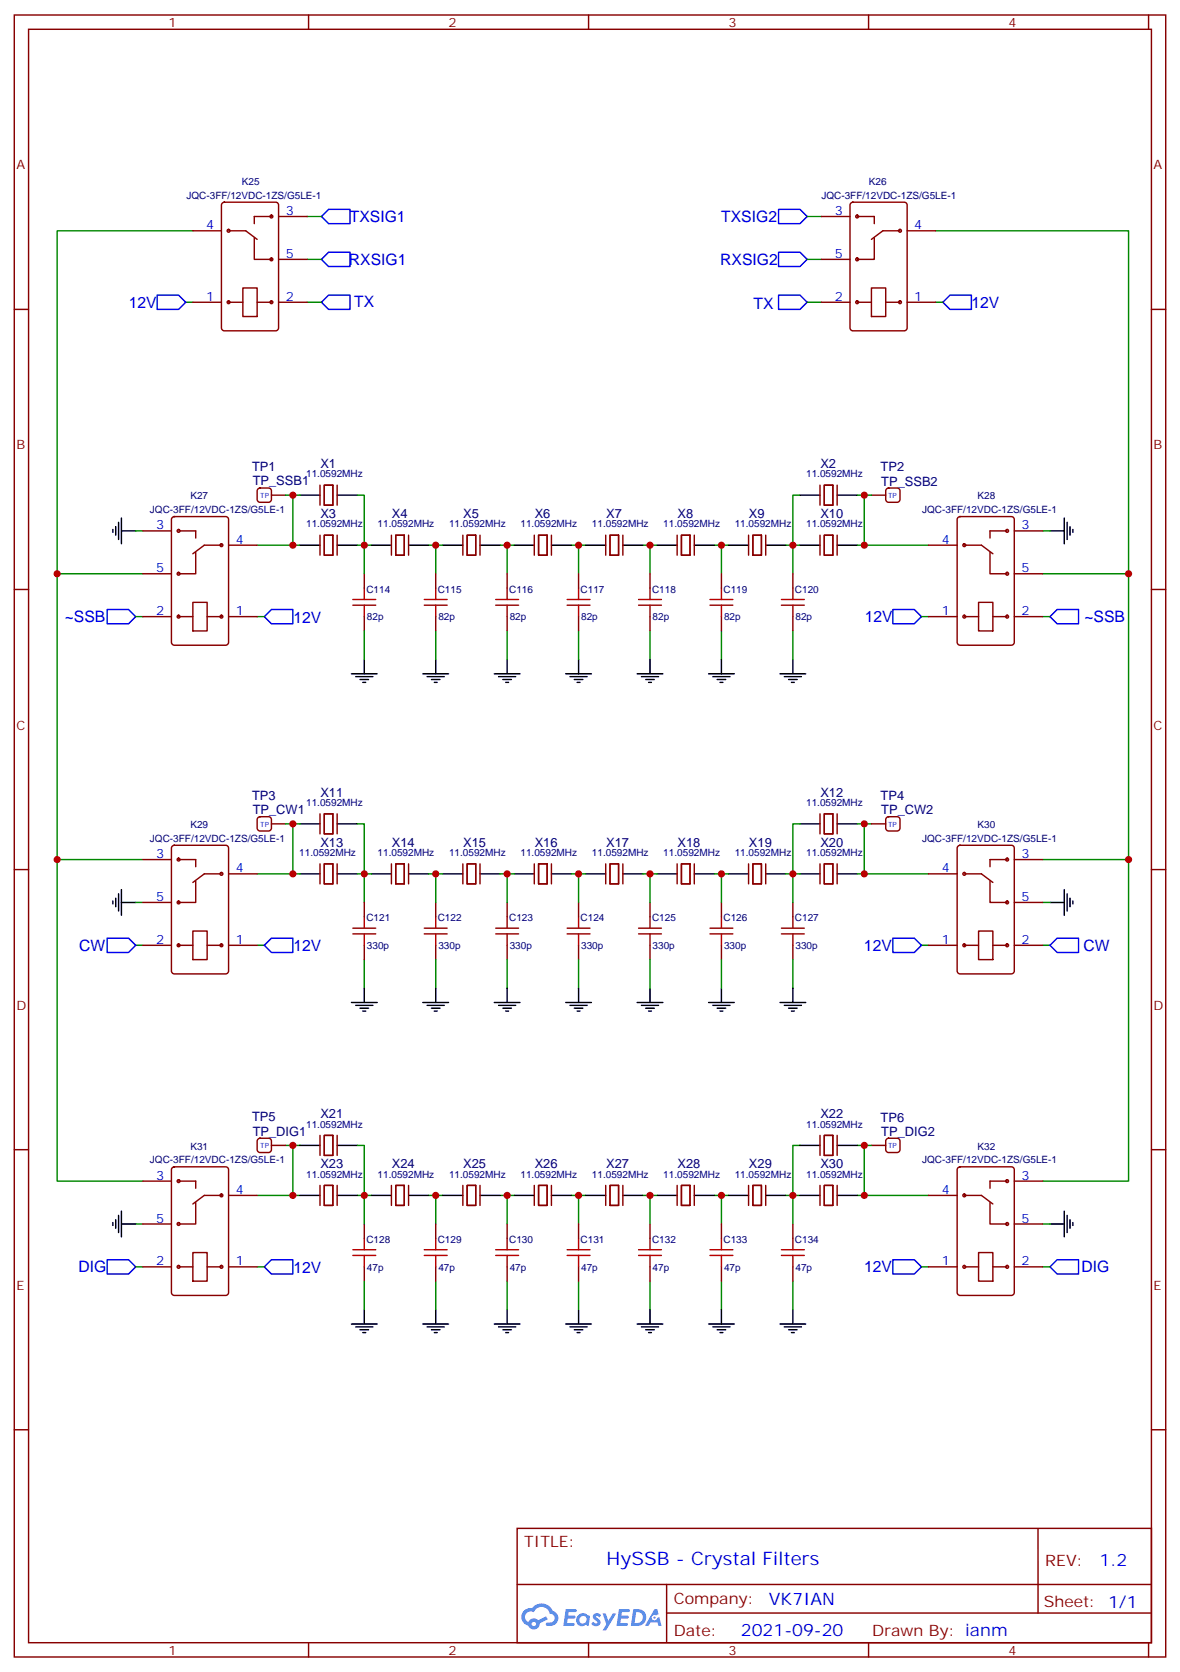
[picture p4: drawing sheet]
<svg xmlns="http://www.w3.org/2000/svg" width="291mm" height="413mm" viewBox="0 0 291 413" stroke-linecap="round" stroke-linejoin="round" font-family="sans-serif">
<g fill="none" stroke="#870000" stroke-width=".35">
<path d="M3.5 3.7h284.4v405.3h-284.4zM7.1 7.2h277.2v398.3h-277.2zM76.2 3.7v3.5M145.3 3.7v3.5M214.5 3.7v3.5M283.6 3.7v3.5M3.5 76.4h3.6M284.3 76.4h3.6M3.5 145.5h3.6M284.3 145.5h3.6M3.5 214.7h3.6M284.3 214.7h3.6"/>
<path d="M3.5 283.8h3.6M284.3 283.8h3.6M3.5 353h3.6M284.3 353h3.6M127.7 377.3h156.6v28.2h-156.6zM256.3 377.3v20.9M127.7 391.1h156.5M164.6 398.2h119.6M164.6 391.1v14.2M76.2 405.5v3.5M145.3 405.5v3.5M214.5 405.5v3.5"/>
<path d="M283.6 405.5v3.5"/>
</g>
<g fill="#5487ff">
<path d="M146.7 398.5a1.22 1.22 0 0 1 1.7 .2l-.4 .6a.47 .47 0 0 0-.3-.4 .47 .47 0 0 0-.5 .2v.1a1.3 1.3 0 0 1 1 1.7 1.39 1.39 0 0 1-2.2 0l.5-.6 .7 .5a.29 .29 0 0 0 .3-.3 .29 .29 0 0 0-.2-.3 1.04 1.04 0 0 1-.6-1.7z"/>
<path d="M139.7 397.2h2.4a.37 .37 0 0 1 .3 .4 .37 .37 0 0 1-.3 .4h-1.7l-.1 .8h1.5l.3 .4-.3 .4h-1.6l-.2 1.1h1.5a.36 .36 0 0 1 .4 .3 .36 .36 0 0 1-.3 .4h-2.5z"/>
<path d="M152.8 397.2h2.4a.37 .37 0 0 1 .4 .4 .37 .37 0 0 1-.4 .4h-1.6l-.2 .8h1.6l.3 .4-.4 .4h-1.6l-.1 1.1h1.5a.36 .36 0 0 1 .4 .3 .36 .36 0 0 1-.4 .4h-2.4z"/>
<path d="M161.6 397.2h.7l.3 1.3-.6 .3a.69 .69 0 0 0-1 .3 .69 .69 0 0 0 .4 .9 .69 .69 0 0 0 .9-.6l.5-.2 .6 2.2h-.8l-.2-.9h-1.8l-.5 .9h-.8z"/>
<path d="M148.8 398.3h.8l.6 1.8 1.1-1.8h.9l-2.6 4.2h-.8l.9-1.5z"/>
<path d="M156.4 397.2l-.6 4.2h1.3a2.11 2.11 0 0 0 2.5-2.1 2.11 2.11 0 0 0-2.5-2.1zM157.1 398a1.39 1.39 0 0 1 1.7 1.4 1.39 1.39 0 0 1-1.8 1.3h-.3z"/>
<path d="M142.7 398.8a1.47 1.47 0 0 0-.1 2.1 1.47 1.47 0 0 0 2.1 .1l.7 .4 .3-2.3-.2-.3h-.4a1.49 1.49 0 0 0-2.4 0zM143.4 399.2a.92 .92 0 0 1 1.5 .5 .92 .92 0 0 1-1.3 1.1 .9 .9 0 0 1-.2-1.6z"/>
<path d="M129.4 397.6a2.18 2.18 0 0 0 1.1 3.7 1.44 1.44 0 0 0 1.6 .9 1.44 1.44 0 0 0 1.2-1.4l2-1.1-.5-.7-1.9 1a1.47 1.47 0 0 0-2.4 .4 1.39 1.39 0 0 1-.7-1.9 1.39 1.39 0 0 1 2-.5 2.12 2.12 0 0 1 2.2-1.3 2.12 2.12 0 0 1 1.9 1.7 1.07 1.07 0 0 1 1.1 1 1.07 1.07 0 0 1-1 1.1h-.7a.43 .43 0 0 0-.5 .4 .43 .43 0 0 0 .4 .5 1.98 1.98 0 0 0 2.5-1.2 1.98 1.98 0 0 0-1.2-2.6 2.98 2.98 0 0 0-5.1-.6l-1.1 .1zM131.3 400.9a.55 .55 0 0 1 1.1 0 .55 .55 0 0 1-1.1 0z"/>
<circle cx="161.6" cy="399.3" r=".26"/>
</g>
<g fill="none" stroke="#a10000" stroke-width=".35">
<path d="M87.1 149.4h5.7M87.1 148h5.7M90 145.2v2.8M90 149.4v2.8M104.8 149.4h5.6M104.8 148h5.6M107.6 145.2v2.8M107.6 149.4v2.8M122.4 149.4h5.7M122.4 148h5.7M125.2 145.2v2.8M125.2 149.4v2.8"/>
<path d="M140.1 149.4h5.6M140.1 148h5.6M142.9 145.2v2.8M142.9 149.4v2.8M157.7 149.4h5.6M157.7 148h5.6M160.5 145.2v2.8M160.5 149.4v2.8M175.3 149.4h5.7M175.3 148h5.7M178.2 145.2v2.8M178.2 149.4v2.8"/>
<path d="M193 149.4h5.6M193 148h5.6M195.8 145.2v2.8M195.8 149.4v2.8M87.1 230.5h5.7M87.1 229.1h5.7M90 226.3v2.8M90 230.5v2.9M104.8 230.5h5.6M104.8 229.1h5.6M107.6 226.3v2.8M107.6 230.5v2.9"/>
<path d="M122.4 230.5h5.7M122.4 229.1h5.7M125.2 226.3v2.8M125.2 230.5v2.9M140.1 230.5h5.6M140.1 229.1h5.6M142.9 226.3v2.8M142.9 230.5v2.9M157.7 230.5h5.6M157.7 229.1h5.6M160.5 226.3v2.8M160.5 230.5v2.9"/>
<path d="M175.3 230.5h5.7M175.3 229.1h5.7M178.2 226.3v2.8M178.2 230.5v2.9M193 230.5h5.6M193 229.1h5.6M195.8 226.3v2.8M195.8 230.5v2.9M87.1 309.9h5.7M87.1 308.5h5.7M90 305.7v2.8M90 309.9v2.8"/>
<path d="M104.8 309.9h5.6M104.8 308.5h5.6M107.6 305.7v2.8M107.6 309.9v2.8M122.4 309.9h5.7M122.4 308.5h5.7M125.2 305.7v2.8M125.2 309.9v2.8M140.1 309.9h5.6M140.1 308.5h5.6M142.9 305.7v2.8M142.9 309.9v2.8"/>
<path d="M157.7 309.9h5.6M157.7 308.5h5.6M160.5 305.7v2.8M160.5 309.9v2.8M175.3 309.9h5.7M175.3 308.5h5.7M178.2 305.7v2.8M178.2 309.9v2.8M193 309.9h5.6M193 308.5h5.6M195.8 305.7v2.8M195.8 309.9v2.8"/>
</g>
<g fill="none" stroke="#870000" stroke-width=".35">
<path d="M47.6 57h7.1M54.9 50.1l.5-.2h12.7a.71 .71 0 0 1 .7 .7v30.4a.76 .76 0 0 1-.7 .7h-12.7a.76 .76 0 0 1-.7-.7v-30.4zM56.4 57h4.3l2.8 2.1M62.8 58.7v5.3h4.2M67 53.4h-4.2v1.8M68.8 53.4h7M202.8 53.4h7.1M210.1 50.1l.5-.2h12.7a.71 .71 0 0 1 .7 .7v30.4a.76 .76 0 0 1-.7 .7h-12.7a.76 .76 0 0 1-.7-.7v-30.4zM211.7 53.4h4.2v1.8M215.9 58.7v5.3h-4.2M222.2 57h-4.2l-2.8 2.1M224 57h7.1"/>
<path d="M47.6 74.6h7.1M56.4 74.6h3.6M60 71.1h3.5v7h-3.5zM63.5 74.6h3.5M68.8 74.6h7M68.8 64h7M202.8 74.6h7.1M202.8 64h7.1M211.7 74.6h3.5M215.2 71.1h3.5v7h-3.5zM218.7 74.6h3.5M224 74.6h7.1"/>
<path d="M79 119.8v4.9M80.1 119.8h2.1v4.9h-2.1zM83.3 119.8v4.9M202.5 119.8v4.9M203.6 119.8h2.1v4.9h-2.1zM206.7 119.8v4.9M35.3 131.1h7M42.6 127.7l.4-.2h12.7a.71 .71 0 0 1 .7 .7v30.4a.76 .76 0 0 1-.7 .7h-12.7a.76 .76 0 0 1-.7-.7v-30.4zM44.1 131.1h4.2v1.7M48.3 136.3v5.3h-4.2M54.7 134.6h-4.3l-2.8 2.1M56.4 134.6h7.1"/>
<path d="M63.7 120.7l.5-.2h2.1a.71 .71 0 0 1 .7 .7v2.1a.76 .76 0 0 1-.7 .7h-2.1a.76 .76 0 0 1-.7-.7v-2.1zM67 122.2h3.6M79 132.1v5M80.1 132.1h2.1v5h-2.1zM83.3 132.1v5M96.7 132.1v5M97.7 132.1h2.1v5h-2.1zM100.9 132.1v5M114.3 132.1v5M115.4 132.1h2.1v5h-2.1zM118.5 132.1v5M131.9 132.1v5"/>
<path d="M133 132.1h2.1v5h-2.1zM136.2 132.1v5M149.6 132.1v5M150.6 132.1h2.2v5h-2.2zM153.8 132.1v5M167.2 132.1v5M168.3 132.1h2.1v5h-2.1zM171.4 132.1v5M184.9 132.1v5M185.9 132.1h2.1v5h-2.1zM189.1 132.1v5M202.5 132.1v5"/>
<path d="M203.6 132.1h2.1v5h-2.1zM206.7 132.1v5M215.2 122.2h3.5M219 120.7l.4-.2h2.1a.71 .71 0 0 1 .7 .7v2.1a.76 .76 0 0 1-.7 .7h-2.1a.76 .76 0 0 1-.7-.7v-2.1zM229.3 134.6h7.1M236.6 127.7l.5-.2h12.7a.71 .71 0 0 1 .7 .7v30.4a.76 .76 0 0 1-.7 .7h-12.7a.76 .76 0 0 1-.7-.7v-30.4zM238.1 134.6h4.3l2.8 2.1M244.5 136.3v5.3h4.2M248.7 131.1h-4.2v1.7M250.5 131.1h7M35.3 152.2h7M35.3 141.6h7"/>
<path d="M44.1 152.2h3.5M47.6 148.7h3.6v7.1h-3.6zM51.2 152.2h3.5M56.4 152.2h7.1M90 141.6v3.6M90 152.2v3.6M107.6 141.6v3.6M107.6 152.2v3.6M125.2 141.6v3.6M125.2 152.2v3.6M142.9 141.6v3.6M142.9 152.2v3.6"/>
<path d="M160.5 141.6v3.6M160.5 152.2v3.6M178.2 141.6v3.6M178.2 152.2v3.6M195.8 141.6v3.6M195.8 152.2v3.6M229.3 152.2h7.1M238.1 152.2h3.6M241.7 148.7h3.5v7.1h-3.5zM245.2 152.2h3.5M250.5 152.2h7M250.5 141.6h7"/>
<path d="M35.3 212.2h7M42.6 208.9l.4-.2h12.7a.71 .71 0 0 1 .7 .7v30.3a.76 .76 0 0 1-.7 .7h-12.7a.76 .76 0 0 1-.7-.7v-30.3zM44.1 212.2h4.2v1.8M48.3 217.5v5.3h-4.2M54.7 215.7h-4.3l-2.8 2.1M56.4 215.7h7.1M63.7 201.8l.5-.2h2.1a.71 .71 0 0 1 .7 .7v2.1a.76 .76 0 0 1-.7 .7h-2.1a.76 .76 0 0 1-.7-.7v-2.1zM67 203.4h3.6M79 200.9v4.9M79 213.3v4.9M80.1 213.3h2.1v4.9h-2.1zM80.1 200.9h2.1v4.9h-2.1z"/>
<path d="M83.3 200.9v4.9M83.3 213.3v4.9M96.7 213.3v4.9M97.7 213.3h2.1v4.9h-2.1zM100.9 213.3v4.9M114.3 213.3v4.9M115.4 213.3h2.1v4.9h-2.1zM118.5 213.3v4.9M131.9 213.3v4.9M133 213.3h2.1v4.9h-2.1zM136.2 213.3v4.9M149.6 213.3v4.9"/>
<path d="M150.6 213.3h2.2v4.9h-2.2zM153.8 213.3v4.9M167.2 213.3v4.9M168.3 213.3h2.1v4.9h-2.1zM171.4 213.3v4.9M184.9 213.3v4.9M185.9 213.3h2.1v4.9h-2.1zM189.1 213.3v4.9M202.5 200.9v4.9M202.5 213.3v4.9M203.6 200.9h2.1v4.9h-2.1zM203.6 213.3h2.1v4.9h-2.1z"/>
<path d="M206.7 200.9v4.9M206.7 213.3v4.9M215.2 203.4h3.5M219 201.8l.4-.2h2.1a.71 .71 0 0 1 .7 .7v2.1a.76 .76 0 0 1-.7 .7h-2.1a.76 .76 0 0 1-.7-.7v-2.1zM229.3 215.7h7.1M236.6 208.9l.5-.2h12.7a.71 .71 0 0 1 .7 .7v30.3a.76 .76 0 0 1-.7 .7h-12.7a.76 .76 0 0 1-.7-.7v-30.3zM238.1 215.7h4.3l2.8 2.1M244.5 217.5v5.3h4.2M248.7 212.2h-4.2v1.8M250.5 212.2h7M35.3 233.4h7M35.3 222.8h7"/>
<path d="M44.1 233.4h3.5M47.6 229.8h3.6v7.1h-3.6zM51.2 233.4h3.5M56.4 233.4h7.1M90 222.8v3.5M90 233.4v3.5M107.6 222.8v3.5M107.6 233.4v3.5M125.2 222.8v3.5M125.2 233.4v3.5M142.9 222.8v3.5M142.9 233.4v3.5"/>
<path d="M160.5 222.8v3.5M160.5 233.4v3.5M178.2 222.8v3.5M178.2 233.4v3.5M195.8 222.8v3.5M195.8 233.4v3.5M229.3 233.4h7.1M238.1 233.4h3.6M241.7 229.8h3.5v7.1h-3.5zM245.2 233.4h3.5M250.5 233.4h7M250.5 222.8h7"/>
<path d="M35.3 291.6h7M42.6 288.2l.4-.2h12.7a.71 .71 0 0 1 .7 .7v30.4a.76 .76 0 0 1-.7 .7h-12.7a.76 .76 0 0 1-.7-.7v-30.4zM44.1 291.6h4.2v1.7M48.3 296.9v5.3h-4.2M54.7 295.1h-4.3l-2.8 2.1M56.4 295.1h7.1M63.7 281.2l.5-.2h2.1a.71 .71 0 0 1 .7 .7v2.1a.76 .76 0 0 1-.7 .7h-2.1a.76 .76 0 0 1-.7-.7v-2.1zM67 282.8h3.6M79 280.3v4.9M79 292.6v5M80.1 280.3h2.1v4.9h-2.1zM80.1 292.6h2.1v5h-2.1z"/>
<path d="M83.3 280.3v4.9M83.3 292.6v5M96.7 292.6v5M97.7 292.6h2.1v5h-2.1zM100.9 292.6v5M114.3 292.6v5M115.4 292.6h2.1v5h-2.1zM118.5 292.6v5M131.9 292.6v5M133 292.6h2.1v5h-2.1zM136.2 292.6v5M149.6 292.6v5"/>
<path d="M150.6 292.6h2.2v5h-2.2zM153.8 292.6v5M167.2 292.6v5M168.3 292.6h2.1v5h-2.1zM171.4 292.6v5M184.9 292.6v5M185.9 292.6h2.1v5h-2.1zM189.1 292.6v5M202.5 280.3v4.9M202.5 292.6v5M203.6 292.6h2.1v5h-2.1zM203.6 280.3h2.1v4.9h-2.1z"/>
<path d="M206.7 280.3v4.9M206.7 292.6v5M215.2 282.8h3.5M219 281.2l.4-.2h2.1a.71 .71 0 0 1 .7 .7v2.1a.76 .76 0 0 1-.7 .7h-2.1a.76 .76 0 0 1-.7-.7v-2.1zM229.3 295.1h7.1M236.6 288.2l.5-.2h12.7a.71 .71 0 0 1 .7 .7v30.4a.76 .76 0 0 1-.7 .7h-12.7a.76 .76 0 0 1-.7-.7v-30.4zM238.1 295.1h4.3l2.8 2.1M244.5 296.9v5.3h4.2M248.7 291.6h-4.2v1.7M250.5 291.6h7M35.3 312.7h7M35.3 302.2h7"/>
<path d="M44.1 312.7h3.5M47.6 309.2h3.6v7.1h-3.6zM51.2 312.7h3.5M56.4 312.7h7.1M90 302.2v3.5M90 312.7v3.6M107.6 302.2v3.5M107.6 312.7v3.6M125.2 302.2v3.5M125.2 312.7v3.6M142.9 302.2v3.5M142.9 312.7v3.6"/>
<path d="M160.5 302.2v3.5M160.5 312.7v3.6M178.2 302.2v3.5M178.2 312.7v3.6M195.8 302.2v3.5M195.8 312.7v3.6M229.3 312.7h7.1M238.1 312.7h3.6M241.7 309.2h3.5v7.1h-3.5zM245.2 312.7h3.5M250.5 312.7h7M250.5 302.2h7"/>
<circle cx="56.4" cy="57" r=".35"/>
<circle cx="67" cy="53.4" r=".35"/>
<circle cx="211.7" cy="53.4" r=".35"/>
<circle cx="222.3" cy="57" r=".35"/>
<circle cx="56.4" cy="74.6" r=".35"/>
<circle cx="67" cy="64" r=".35"/>
<circle cx="67" cy="74.6" r=".35"/>
<circle cx="211.7" cy="74.6" r=".35"/>
<circle cx="211.7" cy="64" r=".35"/>
<circle cx="222.3" cy="74.6" r=".35"/>
<circle cx="44.1" cy="131.1" r=".35"/>
<circle cx="54.7" cy="134.6" r=".35"/>
<circle cx="238.1" cy="134.6" r=".35"/>
<circle cx="248.7" cy="131.1" r=".35"/>
<circle cx="44.1" cy="141.6" r=".35"/>
<circle cx="44.1" cy="152.2" r=".35"/>
<circle cx="54.7" cy="152.2" r=".35"/>
<circle cx="238.1" cy="152.2" r=".35"/>
<circle cx="248.7" cy="141.6" r=".35"/>
<circle cx="248.7" cy="152.2" r=".35"/>
<circle cx="44.1" cy="212.2" r=".35"/>
<circle cx="54.7" cy="215.7" r=".35"/>
<circle cx="238.1" cy="215.7" r=".35"/>
<circle cx="248.7" cy="212.2" r=".35"/>
<circle cx="44.1" cy="233.4" r=".35"/>
<circle cx="44.1" cy="222.8" r=".35"/>
<circle cx="54.7" cy="233.4" r=".35"/>
<circle cx="238.1" cy="233.4" r=".35"/>
<circle cx="248.7" cy="233.4" r=".35"/>
<circle cx="248.7" cy="222.8" r=".35"/>
<circle cx="44.1" cy="291.6" r=".35"/>
<circle cx="54.7" cy="295.1" r=".35"/>
<circle cx="238.1" cy="295.1" r=".35"/>
<circle cx="248.7" cy="291.6" r=".35"/>
<circle cx="44.1" cy="302.2" r=".35"/>
<circle cx="44.1" cy="312.7" r=".35"/>
<circle cx="54.7" cy="312.7" r=".35"/>
<circle cx="238.1" cy="312.7" r=".35"/>
<circle cx="248.7" cy="312.7" r=".35"/>
<circle cx="248.7" cy="302.2" r=".35"/>
</g>
<g fill="none" stroke="#000" stroke-width=".35">
<path d="M27.9 130.7v.7M28.6 130v2.1M29.3 128.9v4.3M30 131.1h3.5M30 127.9v6.3M74.1 122.2h4.9M74.1 134.6h4.9M83.3 122.2h4.9M83.3 134.6h4.9M91.7 134.6h5M100.9 134.6h4.9M109.4 134.6h4.9"/>
<path d="M118.5 134.6h5M127 134.6h4.9M136.2 134.6h4.9M144.6 134.6h5M153.8 134.6h4.9M162.3 134.6h4.9M171.4 134.6h5M179.9 134.6h5M189.1 134.6h4.9M197.6 122.2h4.9M197.6 134.6h4.9M206.7 122.2h5"/>
<path d="M206.7 134.6h5M259.3 131.1h3.5M262.8 127.9v6.3M263.5 128.9v4.3M264.2 130v2.1M264.9 130.7v.7M86.8 166.3h6.3M87.8 167h4.3M88.9 167.7h2.1M89.6 168.5h.7M90 162.8v3.5M104.4 166.3h6.4"/>
<path d="M105.5 167h4.2M106.5 167.7h2.2M107.2 168.5h.7M107.6 162.8v3.5M122.1 166.3h6.3M123.1 167h4.3M124.2 167.7h2.1M124.9 168.5h.7M125.2 162.8v3.5M139.7 166.3h6.3M140.8 167h4.2M141.8 167.7h2.1"/>
<path d="M142.5 168.5h.7M142.9 162.8v3.5M157.3 166.3h6.4M158.4 167h4.2M159.5 167.7h2.1M160.2 168.5h.7M160.5 162.8v3.5M175 166.3h6.3M176 167h4.3M177.1 167.7h2.1M177.8 168.5h.7M178.2 162.8v3.5"/>
<path d="M192.6 166.3h6.4M193.7 167h4.2M194.7 167.7h2.1M195.4 168.5h.7M195.8 162.8v3.5M30 219.6v6.4M74.1 203.4h4.9M74.1 215.7h4.9M83.3 203.4h4.9M83.3 215.7h4.9M91.7 215.7h5M100.9 215.7h4.9"/>
<path d="M109.4 215.7h4.9M118.5 215.7h5M127 215.7h4.9M136.2 215.7h4.9M144.6 215.7h5M153.8 215.7h4.9M162.3 215.7h4.9M171.4 215.7h5M179.9 215.7h5M189.1 215.7h4.9M197.6 203.4h4.9M197.6 215.7h4.9"/>
<path d="M206.7 203.4h5M206.7 215.7h5M262.8 219.6v6.4M27.9 222.4v.7M28.6 221.7v2.1M29.3 220.7v4.2M30 222.8h3.5M259.3 222.8h3.5M263.5 220.7v4.2M264.2 221.7v2.1M264.9 222.4v.7M86.8 247.5h6.3"/>
<path d="M87.8 248.2h4.3M88.9 248.9h2.1M89.6 249.6h.7M90 243.9v3.6M104.4 247.5h6.4M105.5 248.2h4.2M106.5 248.9h2.2M107.2 249.6h.7M107.6 243.9v3.6M122.1 247.5h6.3M123.1 248.2h4.3M124.2 248.9h2.1"/>
<path d="M124.9 249.6h.7M125.2 243.9v3.6M139.7 247.5h6.3M140.8 248.2h4.2M141.8 248.9h2.1M142.5 249.6h.7M142.9 243.9v3.6M157.3 247.5h6.4M158.4 248.2h4.2M159.5 248.9h2.1M160.2 249.6h.7M160.5 243.9v3.6"/>
<path d="M175 247.5h6.3M176 248.2h4.3M177.1 248.9h2.1M177.8 249.6h.7M178.2 243.9v3.6M192.6 247.5h6.4M193.7 248.2h4.2M194.7 248.9h2.1M195.4 249.6h.7M195.8 243.9v3.6M30 299v6.3M74.1 282.8h4.9"/>
<path d="M74.1 295.1h4.9M83.3 282.8h4.9M83.3 295.1h4.9M91.7 295.1h5M100.9 295.1h4.9M109.4 295.1h4.9M118.5 295.1h5M127 295.1h4.9M136.2 295.1h4.9M144.6 295.1h5M153.8 295.1h4.9M162.3 295.1h4.9"/>
<path d="M171.4 295.1h5M179.9 295.1h5M189.1 295.1h4.9M197.6 282.8h4.9M197.6 295.1h4.9M206.7 282.8h5M206.7 295.1h5M262.8 299v6.3M27.9 301.8v.7M28.6 301.1v2.1M29.3 300v4.3M30 302.2h3.5"/>
<path d="M259.3 302.2h3.5M263.5 300v4.3M264.2 301.1v2.1M264.9 301.8v.7M86.8 326.8h6.3M87.8 327.6h4.3M88.9 328.3h2.1M89.6 329h.7M90 323.3v3.5M104.4 326.8h6.4M105.5 327.6h4.2M106.5 328.3h2.2"/>
<path d="M107.2 329h.7M107.6 323.3v3.5M122.1 326.8h6.3M123.1 327.6h4.3M124.2 328.3h2.1M124.9 329h.7M125.2 323.3v3.5M139.7 326.8h6.3M140.8 327.6h4.2M141.8 328.3h2.1M142.5 329h.7M142.9 323.3v3.5"/>
<path d="M157.3 326.8h6.4M158.4 327.6h4.2M159.5 328.3h2.1M160.2 329h.7M160.5 323.3v3.5M175 326.8h6.3M176 327.6h4.3M177.1 328.3h2.1M177.8 329h.7M178.2 323.3v3.5M192.6 326.8h6.4M193.7 327.6h4.2"/>
<path d="M194.7 328.3h2.1M195.4 329h.7M195.8 323.3v3.5"/>
</g>
<g fill="none" stroke="#008700" stroke-width=".35">
<path d="M47.6 57h-33.5v84.6h21.2M75.8 53.4h3.6M199.3 53.4h3.5M231.1 57h47.6v84.6M45.9 74.6h1.7M75.8 74.6h3.6M75.8 64h3.6M199.3 74.6h3.5M199.3 64h3.5M231.1 74.6h1.7M33.5 131.1h1.8M63.5 134.6h8.8"/>
<path d="M70.6 122.2h1.7M74.1 122.2h-1.8v12.4h1.8M88.2 122.2h1.8v19.4M88.2 134.6h3.5M105.8 134.6h3.6M107.6 134.6v7M123.5 134.6h3.5M125.2 134.6v7M141.1 134.6h3.5M142.9 134.6v7M158.7 134.6h3.6M160.5 134.6v7"/>
<path d="M176.4 134.6h3.5M178.2 134.6v7M194 134.6h3.6M197.6 122.2h-1.8v19.4M211.7 122.2h1.7v12.4h-1.7M213.4 134.6h15.9M213.4 122.2h1.8M257.5 131.1h1.8M14.1 141.6v70.6h21.2M33.5 152.2h1.8M63.5 152.2h1.8M90 155.8v7"/>
<path d="M107.6 155.8v7M125.2 155.8v7M142.9 155.8v7M160.5 155.8v7M178.2 155.8v7M195.8 155.8v7M227.5 152.2h1.8M257.5 141.6h21.2v150h-21.2M257.5 152.2h1.8M14.1 212.2v79.4h21.2M63.5 215.7h10.6M70.6 203.4h1.7v12.3"/>
<path d="M72.3 203.4h1.8M88.2 203.4h1.8v19.4M88.2 215.7h3.5M105.8 215.7h3.6M107.6 215.7v7.1M123.5 215.7h3.5M125.2 215.7v7.1M141.1 215.7h3.5M142.9 215.7v7.1M158.7 215.7h3.6M160.5 215.7v7.1M176.4 215.7h3.5"/>
<path d="M178.2 215.7v7.1M194 215.7h3.6M197.6 203.4h-1.8v19.4M211.7 203.4h1.7v12.3h-1.7M213.4 203.4h1.8M213.4 215.7h15.9M257.5 212.2h21.2M33.5 233.4h1.8M33.5 222.8h1.8M63.5 233.4h1.8M90 236.9v7M107.6 236.9v7"/>
<path d="M125.2 236.9v7M142.9 236.9v7M160.5 236.9v7M178.2 236.9v7M195.8 236.9v7M227.5 233.4h1.8M257.5 233.4h1.8M257.5 222.8h1.8M63.5 295.1h10.6M70.6 282.8h1.7v12.3M72.3 282.8h1.8M88.2 282.8h1.8v19.4"/>
<path d="M88.2 295.1h3.5M105.8 295.1h3.6M107.6 295.1v7.1M123.5 295.1h3.5M125.2 295.1v7.1M141.1 295.1h3.5M142.9 295.1v7.1M158.7 295.1h3.6M160.5 295.1v7.1M176.4 295.1h3.5M178.2 295.1v7.1M194 295.1h3.6"/>
<path d="M197.6 282.8h-1.8v19.4M211.7 282.8h1.7v12.3h-1.7M213.4 295.1h15.9M213.4 282.8h1.8M33.5 302.2h1.8M33.5 312.7h1.8M63.5 312.7h1.8M90 316.3v7M107.6 316.3v7M125.2 316.3v7M142.9 316.3v7M160.5 316.3v7"/>
<path d="M178.2 316.3v7M195.8 316.3v7M227.5 312.7h1.8M257.5 302.2h1.8M257.5 312.7h1.8"/>
</g>
<g fill="none" stroke="#00f" stroke-width=".35">
<path d="M81.1 51.7h5.3v3.5h-5.3l-1.7-1.8zM192.3 51.7h5.3l1.7 1.7-1.7 1.8h-5.3zM38.8 72.8h5.3l1.8 1.8-1.8 1.8h-5.3zM79.4 74.6l1.7-1.8h5.3v3.6h-5.3zM81.1 62.3h5.3v3.5h-5.3l-1.7-1.8zM192.3 62.3h5.3l1.7 1.7-1.7 1.8h-5.3zM192.3 72.8h5.3l1.7 1.8-1.7 1.8h-5.3zM232.8 74.6l1.8-1.8h5.3v3.6h-5.3zM26.5 150.5h5.2l1.8 1.7-1.8 1.8h-5.2zM67 150.5h5.3v3.5h-5.3l-1.7-1.8zM220.5 150.5h5.3l1.7 1.7-1.7 1.8h-5.3zM259.3 152.2l1.8-1.7h5.2v3.5h-5.2z"/>
<path d="M26.5 231.6h5.2l1.8 1.8-1.8 1.7h-5.2zM67 231.6h5.3v3.5h-5.3l-1.7-1.7zM220.5 231.6h5.3l1.7 1.8-1.7 1.7h-5.3zM261.1 231.6h5.2v3.5h-5.2l-1.8-1.7zM26.5 311h5.2l1.8 1.7-1.8 1.8h-5.2zM67 311h5.3v3.5h-5.3l-1.7-1.8zM220.5 311h5.3l1.7 1.7-1.7 1.8h-5.3zM261.1 311h5.2v3.5h-5.2l-1.8-1.8z"/>
</g>
<g fill="#c00">
<circle cx="195.8" cy="134.6" r=".88"/>
<circle cx="142.9" cy="134.6" r=".88"/>
<circle cx="125.2" cy="134.6" r=".88"/>
<circle cx="107.6" cy="134.6" r=".88"/>
<circle cx="160.5" cy="134.6" r=".88"/>
<circle cx="178.2" cy="134.6" r=".88"/>
<circle cx="213.4" cy="122.2" r=".88"/>
<circle cx="90" cy="134.6" r=".88"/>
<circle cx="213.4" cy="215.7" r=".88"/>
<circle cx="90" cy="215.7" r=".88"/>
<circle cx="213.4" cy="203.4" r=".88"/>
<circle cx="178.2" cy="215.7" r=".88"/>
<circle cx="160.5" cy="215.7" r=".88"/>
<circle cx="107.6" cy="215.7" r=".88"/>
<circle cx="125.2" cy="215.7" r=".88"/>
<circle cx="142.9" cy="215.7" r=".88"/>
<circle cx="195.8" cy="215.7" r=".88"/>
<circle cx="72.3" cy="203.4" r=".88"/>
<circle cx="72.3" cy="215.7" r=".88"/>
<circle cx="72.3" cy="122.2" r=".88"/>
<circle cx="213.4" cy="134.6" r=".88"/>
<circle cx="72.3" cy="295.1" r=".88"/>
<circle cx="72.3" cy="282.8" r=".88"/>
<circle cx="195.8" cy="295.1" r=".88"/>
<circle cx="142.9" cy="295.1" r=".88"/>
<circle cx="125.2" cy="295.1" r=".88"/>
<circle cx="107.6" cy="295.1" r=".88"/>
<circle cx="160.5" cy="295.1" r=".88"/>
<circle cx="178.2" cy="295.1" r=".88"/>
<circle cx="213.4" cy="282.8" r=".88"/>
<circle cx="90" cy="295.1" r=".88"/>
<circle cx="213.4" cy="295.1" r=".88"/>
<circle cx="72.3" cy="134.6" r=".88"/>
<circle cx="278.7" cy="212.2" r=".88"/>
<circle cx="14.1" cy="141.6" r=".88"/>
<circle cx="14.1" cy="212.2" r=".88"/>
<circle cx="278.7" cy="141.6" r=".88"/>
</g>
<text font-size="4.6" fill="#00f" x="149.8" y="386.3">HySSB - Crystal Filters</text>
<g font-size="4.2" fill="#00f">
<text x="271.5" y="386.6">1.2</text>
<text x="189.9" y="396.1">VK7IAN</text>
<text x="183" y="403.9">2021-09-20</text>
</g>
<g font-size="3.9" fill="#00f">
<text x="86.4" y="54.8">TXSIG1</text>
<text x="178.1" y="54.8">TXSIG2</text>
<text x="86.2" y="65.4">RXSIG1</text>
<text x="177.9" y="65.4">RXSIG2</text>
<text x="31.8" y="75.9">12V</text>
<text x="87.5" y="75.8">TX</text>
<text x="186.1" y="76.2">TX</text>
<text x="239.9" y="75.9">12V</text>
<text x="16" y="153.5">~SSB</text>
<text x="72.5" y="153.7">12V</text>
<text x="213.6" y="153.5">12V</text>
<text x="267.8" y="153.5">~SSB</text>
<text x="19.6" y="234.7">CW</text>
<text x="72.5" y="234.8">12V</text>
<text x="213.3" y="234.7">12V</text>
<text x="267.5" y="234.7">CW</text>
<text x="19.4" y="314">DIG</text>
<text x="72.5" y="314.2">12V</text>
<text x="213.4" y="314">12V</text>
<text x="267.1" y="314.1">DIG</text>
</g>
<g font-size="3.9" fill="#800">
<text x="129.5" y="381.9">TITLE:</text>
<text x="258.1" y="386.6">REV:</text>
<text x="166.4" y="396.1">Company:</text>
<text x="257.7" y="396.7">Sheet: 1/1</text>
<text x="166.4" y="403.8">Date:</text>
<text x="215.4" y="403.8">Drawn By: ianm</text>
</g>
<g font-size="3.2" fill="#800">
<text x="41.6" y="6.7">1</text>
<text x="110.8" y="6.7">2</text>
<text x="179.9" y="6.7">3</text>
<text x="249.1" y="6.7">4</text>
<text x="4.1" y="41.8">A</text>
<text x="284.9" y="41.8">A</text>
<text x="4.1" y="110.9">B</text>
<text x="284.9" y="110.9">B</text>
<text x="4.1" y="180.1">C</text>
<text x="284.9" y="180.1">C</text>
<text x="4.1" y="249.2">D</text>
<text x="284.9" y="249.2">D</text>
<text x="4.1" y="318.4">E</text>
<text x="284.9" y="318.4">E</text>
<text x="41.6" y="408.5">1</text>
<text x="110.8" y="408.5">2</text>
<text x="179.9" y="408.5">3</text>
<text x="249.1" y="408.5">4</text>
</g>
<g font-size="3.2" fill="#00f">
<text x="70.6" y="53.1">3</text>
<text x="206.1" y="53.1">3</text>
<text x="50.9" y="56.6">4</text>
<text x="225.8" y="56.6">4</text>
<text x="70.6" y="63.7">5</text>
<text x="206.1" y="63.7">5</text>
<text x="50.9" y="74.3">1</text>
<text x="70.6" y="74.3">2</text>
<text x="206.1" y="74.3">2</text>
<text x="225.8" y="74.3">1</text>
<text x="38.6" y="130.7">3</text>
<text x="252.2" y="130.7">3</text>
<text x="58.2" y="134.2">4</text>
<text x="232.6" y="134.2">4</text>
<text x="38.6" y="141.3">5</text>
<text x="252.2" y="141.3">5</text>
<text x="38.6" y="151.9">2</text>
<text x="58.2" y="151.9">1</text>
<text x="232.6" y="151.9">1</text>
<text x="252.2" y="151.9">2</text>
<text x="38.6" y="211.8">3</text>
<text x="58.2" y="215.4">4</text>
<text x="232.6" y="215.4">4</text>
<text x="252.2" y="211.8">3</text>
<text x="38.6" y="222.4">5</text>
<text x="252.2" y="222.4">5</text>
<text x="38.6" y="233">2</text>
<text x="58.2" y="233">1</text>
<text x="232.6" y="233">1</text>
<text x="252.2" y="233">2</text>
<text x="38.6" y="291.2">3</text>
<text x="252.2" y="291.2">3</text>
<text x="58.2" y="294.7">4</text>
<text x="232.6" y="294.7">4</text>
<text x="38.6" y="301.8">5</text>
<text x="252.2" y="301.8">5</text>
<text x="38.6" y="312.4">2</text>
<text x="58.2" y="312.4">1</text>
<text x="232.6" y="312.4">1</text>
<text x="252.2" y="312.4">2</text>
</g>
<g font-size="3.2" fill="#000080">
<text x="62.2" y="116.3">TP1</text>
<text x="62.4" y="119.8">TP_SSB1</text>
<text x="79.1" y="115.5">X1</text>
<text x="202.6" y="115.5">X2</text>
<text x="217.5" y="116.4">TP2</text>
<text x="217.6" y="119.9">TP_SSB2</text>
<text x="79.1" y="127.9">X3</text>
<text x="96.8" y="127.9">X4</text>
<text x="114.4" y="127.9">X5</text>
<text x="132" y="127.9">X6</text>
<text x="149.7" y="127.9">X7</text>
<text x="167.3" y="127.9">X8</text>
<text x="185" y="127.9">X9</text>
<text x="202.6" y="127.9">X10</text>
<text x="62.2" y="197.4">TP3</text>
<text x="79.1" y="196.7">X11</text>
<text x="202.6" y="196.7">X12</text>
<text x="217.5" y="197.5">TP4</text>
<text x="62.4" y="201">TP_CW1</text>
<text x="217.6" y="201">TP_CW2</text>
<text x="79.1" y="209">X13</text>
<text x="96.8" y="209">X14</text>
<text x="114.4" y="209">X15</text>
<text x="132" y="209">X16</text>
<text x="149.7" y="209">X17</text>
<text x="167.3" y="209">X18</text>
<text x="185" y="209">X19</text>
<text x="202.6" y="209">X20</text>
<text x="62.2" y="276.8">TP5</text>
<text x="62.4" y="280.4">TP_DIG1</text>
<text x="79.1" y="276">X21</text>
<text x="202.6" y="276">X22</text>
<text x="217.5" y="276.9">TP6</text>
<text x="217.6" y="280.4">TP_DIG2</text>
<text x="79.1" y="288.4">X23</text>
<text x="96.8" y="288.4">X24</text>
<text x="114.4" y="288.4">X25</text>
<text x="132" y="288.4">X26</text>
<text x="149.7" y="288.4">X27</text>
<text x="167.3" y="288.4">X28</text>
<text x="185" y="288.4">X29</text>
<text x="202.6" y="288.4">X30</text>
</g>
<g font-size="2.5" fill="#000080">
<text x="59.7" y="45.7">K25</text>
<text x="214.6" y="45.7">K26</text>
<text x="46" y="49">JQC-3FF/12VDC-1ZS/G5LE-1</text>
<text x="202.8" y="49">JQC-3FF/12VDC-1ZS/G5LE-1</text>
<text x="75.6" y="117.8">11.0592MHz</text>
<text x="199.1" y="117.8">11.0592MHz</text>
<text x="47" y="123.3">K27</text>
<text x="241.4" y="123.3">K28</text>
<text x="37" y="126.6">JQC-3FF/12VDC-1ZS/G5LE-1</text>
<text x="75.6" y="130.2">11.0592MHz</text>
<text x="93.2" y="130.2">11.0592MHz</text>
<text x="110.9" y="130.2">11.0592MHz</text>
<text x="128.5" y="130.2">11.0592MHz</text>
<text x="146.2" y="130.2">11.0592MHz</text>
<text x="163.8" y="130.2">11.0592MHz</text>
<text x="181.4" y="130.2">11.0592MHz</text>
<text x="199.1" y="130.2">11.0592MHz</text>
<text x="227.7" y="126.6">JQC-3FF/12VDC-1ZS/G5LE-1</text>
<text x="90.5" y="146.3">C114</text>
<text x="108.1" y="146.3">C115</text>
<text x="125.7" y="146.3">C116</text>
<text x="143.4" y="146.3">C117</text>
<text x="161" y="146.3">C118</text>
<text x="178.7" y="146.3">C119</text>
<text x="196.3" y="146.3">C120</text>
<text x="90.6" y="153.1">82p</text>
<text x="108.2" y="153.1">82p</text>
<text x="125.9" y="153.1">82p</text>
<text x="143.5" y="153.1">82p</text>
<text x="161.2" y="153.1">82p</text>
<text x="178.8" y="153.1">82p</text>
<text x="196.4" y="153.1">82p</text>
<text x="75.6" y="199">11.0592MHz</text>
<text x="199.1" y="199">11.0592MHz</text>
<text x="37" y="207.8">JQC-3FF/12VDC-1ZS/G5LE-1</text>
<text x="47" y="204.4">K29</text>
<text x="227.7" y="207.8">JQC-3FF/12VDC-1ZS/G5LE-1</text>
<text x="241.4" y="204.4">K30</text>
<text x="73.9" y="211.3">11.0592MHz</text>
<text x="93.2" y="211.3">11.0592MHz</text>
<text x="110.9" y="211.3">11.0592MHz</text>
<text x="128.5" y="211.3">11.0592MHz</text>
<text x="146.2" y="211.3">11.0592MHz</text>
<text x="163.8" y="211.3">11.0592MHz</text>
<text x="181.4" y="211.3">11.0592MHz</text>
<text x="199.1" y="211.3">11.0592MHz</text>
<text x="90.5" y="227.5">C121</text>
<text x="108.1" y="227.5">C122</text>
<text x="125.7" y="227.5">C123</text>
<text x="143.4" y="227.5">C124</text>
<text x="161" y="227.5">C125</text>
<text x="178.7" y="227.5">C126</text>
<text x="196.3" y="227.5">C127</text>
<text x="90.6" y="234.3">330p</text>
<text x="108.2" y="234.3">330p</text>
<text x="125.9" y="234.3">330p</text>
<text x="143.5" y="234.3">330p</text>
<text x="161.2" y="234.3">330p</text>
<text x="178.8" y="234.3">330p</text>
<text x="196.4" y="234.3">330p</text>
<text x="75.6" y="278.3">11.0592MHz</text>
<text x="199.1" y="278.3">11.0592MHz</text>
<text x="37" y="287.2">JQC-3FF/12VDC-1ZS/G5LE-1</text>
<text x="47" y="283.8">K31</text>
<text x="227.7" y="287.2">JQC-3FF/12VDC-1ZS/G5LE-1</text>
<text x="241.4" y="283.8">K32</text>
<text x="75.6" y="290.7">11.0592MHz</text>
<text x="93.2" y="290.7">11.0592MHz</text>
<text x="110.9" y="290.7">11.0592MHz</text>
<text x="128.5" y="290.7">11.0592MHz</text>
<text x="146.2" y="290.7">11.0592MHz</text>
<text x="163.8" y="290.7">11.0592MHz</text>
<text x="181.4" y="290.7">11.0592MHz</text>
<text x="199.1" y="290.7">11.0592MHz</text>
<text x="90.5" y="306.8">C128</text>
<text x="108.1" y="306.8">C129</text>
<text x="125.7" y="306.8">C130</text>
<text x="143.4" y="306.8">C131</text>
<text x="161" y="306.8">C132</text>
<text x="178.7" y="306.8">C133</text>
<text x="196.3" y="306.8">C134</text>
<text x="90.6" y="313.7">47p</text>
<text x="108.2" y="313.7">47p</text>
<text x="125.9" y="313.7">47p</text>
<text x="143.5" y="313.7">47p</text>
<text x="161.2" y="313.7">47p</text>
<text x="178.8" y="313.7">47p</text>
<text x="196.4" y="313.7">47p</text>
</g>
<g font-size="1.8" fill="#00f">
<text x="64.3" y="122.9">TP</text>
<text x="219.3" y="122.9">TP</text>
<text x="64.3" y="204.1">TP</text>
<text x="219.3" y="204.1">TP</text>
<text x="64.3" y="283.5">TP</text>
<text x="219.3" y="283.5">TP</text>
</g>
</svg>
